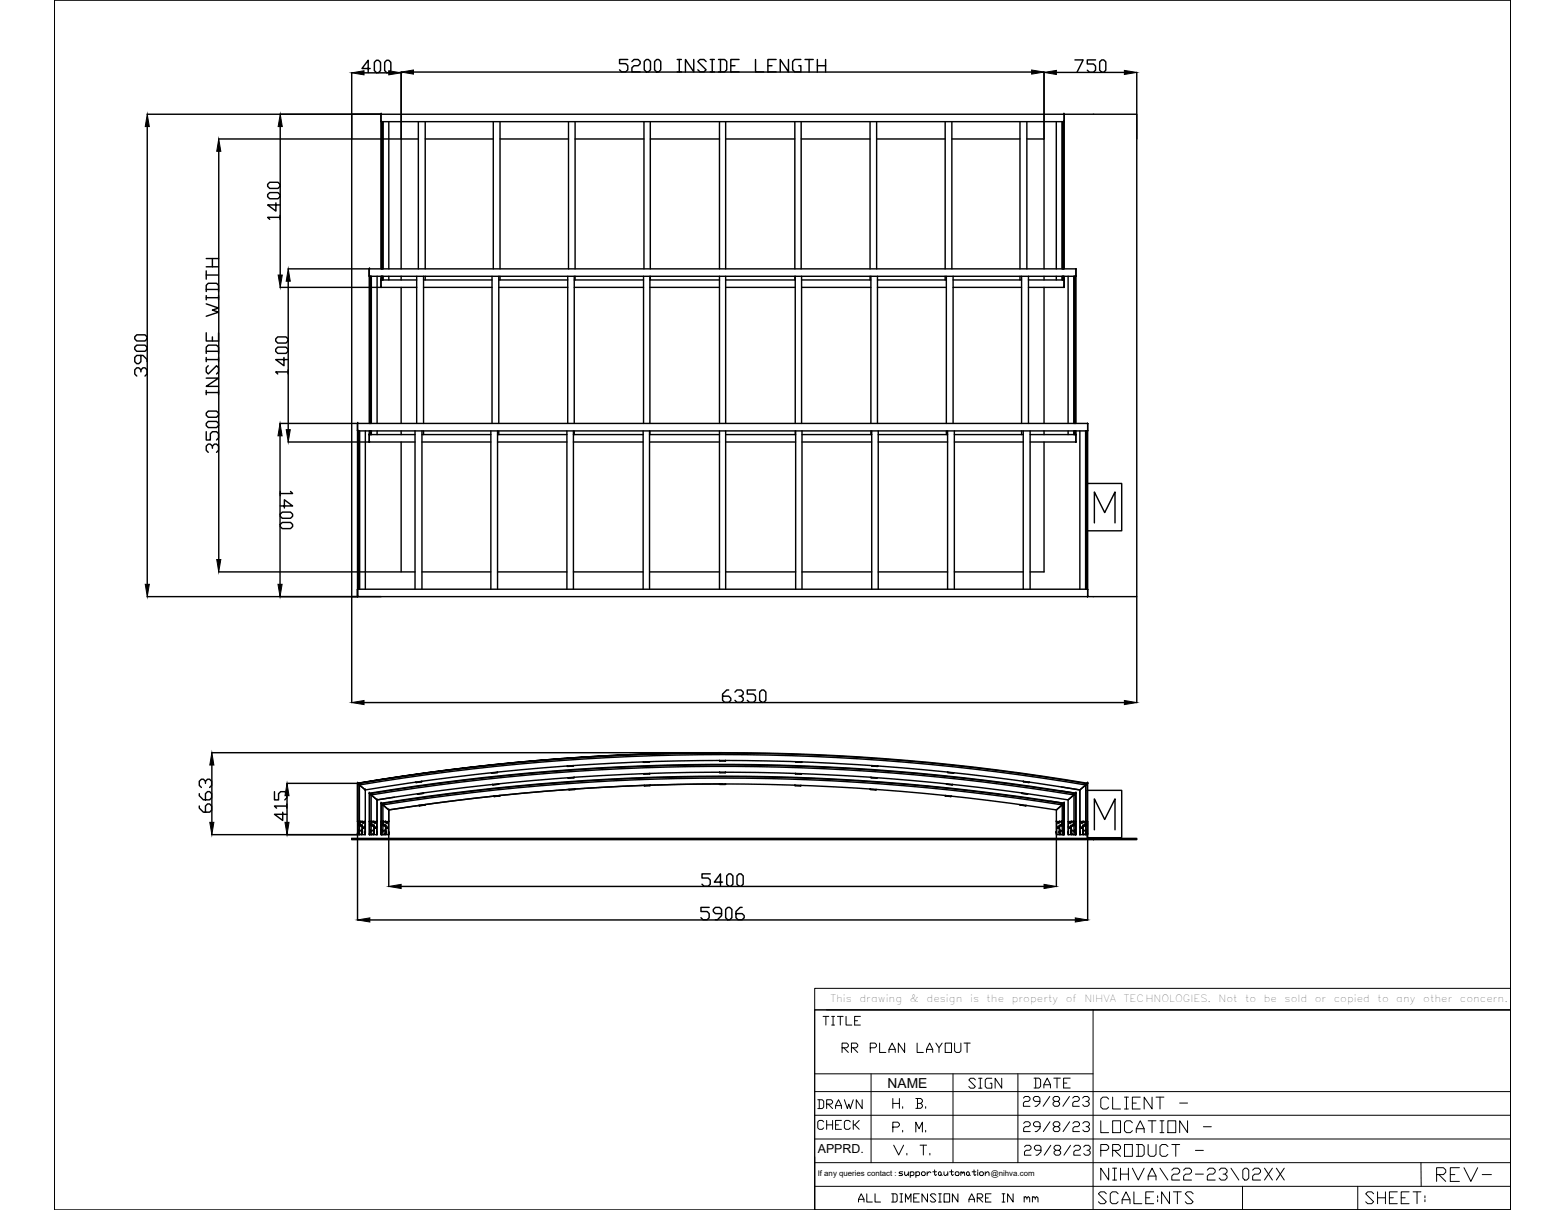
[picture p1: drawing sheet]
<svg xmlns="http://www.w3.org/2000/svg" width="279mm" height="216mm" viewBox="0 0 279 216" stroke-linecap="round" stroke-linejoin="round" font-family="sans-serif">
<!-- layer: 0 -->
<g fill="none" stroke="#000" stroke-width=".25">
<path d="M9.7 0h260v215.9h-260zM62.8 13v11.8M65 13h4.4M66.1 12.2h-1.5l1.1-1.4v2.2M66.8 11.1l.4-.3h.4l.3 .3v1.5l-.3 .4h-.4l-.4-.4zM69 10.8h.4l.4 .3v1.5l-.4 .4h-.4l-.3-.4v-1.5zM71.6 12.8v12M73.8 12.9h110.4M112.1 10.6h-1.5v.8h1.1l.4 .3v.8l-.4 .3h-.7l-.4-.3M112.8 11l.4-.4h.7l.4 .4v.4l-.4 .3h-.7l-.4 .4v.7h1.5M115.4 10.6h.4l.3 .4v1.5l-.3 .3h-.4l-.4-.3v-1.5zM116.9 11l.3-.4h.4l.4 .4v1.5l-.4 .3h-.4l-.3-.3z"/>
<path d="M120.9 10.6h.7M120.9 12.8h.7M121.3 10.6v2.2M123.9 10.6v2.2l-1.5-2.2v2.2M126.1 11l-.4-.4h-.7l-.4 .4 1.5 1.5-.4 .3h-.7l-.4-.3M126.8 10.6h.7M126.8 12.8h.7M127.2 10.6v2.2M128.3 10.6h1.1l.3 .4v1.5l-.3 .3h-1.1M128.6 10.6v2.2M130.5 11.7h.7M131.9 10.6h-1.4v2.2h1.4"/>
<path d="M134.9 10.6v2.2h1.5M137.1 11.7h.7M138.6 10.6h-1.5v2.2h1.5M140.8 10.6v2.2l-1.5-2.2v2.2M143 10.6h-1.1l-.4 .4v1.5l.4 .3h1.1v-1.1h-.4M143.7 10.6h1.5M144.5 10.6v2.2M145.9 11.7h1.5M145.9 10.6v2.2M147.4 10.6v2.2M186.4 12.8v12M188.6 12.9h12.1"/>
<path d="M191.9 10.7h1.5l-1.1 2.2M195.6 10.7h-1.5v.7h1.1l.4 .4v.7l-.4 .4h-.7l-.4-.4M196.3 11l.4-.3h.4l.3 .3v1.5l-.3 .4h-.4l-.4-.4zM202.9 12.9v11.9M269.7 0h.1M269.7 0v215.9M26.3 20.4h41.8M26.3 22.6v81.7M39 24.8h32.6M39.1 27v72.8M47.8 34.7l.4-.3h1.4l.4 .3v.4l-.4 .4h-1.4l-.4-.4zM47.8 32.9l.4-.4h1.4l.4 .4v.4l-.4 .3h-1.4l-.4-.3z"/>
<path d="M49.3 36.2v1.5l-1.5-1.1h2.2M50 38.8h-2.2l.4 .3M50 38.4v.7M50 22.6v26.5M68.1 20.4h121.9M68.1 21.7h.1M68.1 20.4h.1M68.1 21.7v26.3M68.2 21.7v26.3M68.3 21.7v26.3M68.4 21.7v26.3M69.4 21.7v26.3"/>
<path d="M74.7 24.8h-3.1v23.2M74.7 21.7v26.3M75.9 21.7v26.3M75.9 24.8h12.2M88.1 21.7v26.3M89.3 21.7v26.3M89.3 24.8h12.2M101.5 21.7v26.3M102.7 21.7v26.3M102.7 24.8h12.3M115 21.7v26.3M116.1 21.7v26.3"/>
<path d="M116.1 24.8h12.3M128.4 21.7v26.3M129.6 24.8h12.3M129.6 21.7v26.3M141.9 21.7v26.3M143 21.7v26.3M143 24.8h12.3M155.3 21.7v26.3M156.5 21.7v26.3M156.5 24.8h12.2M168.7 21.7v26.3M169.9 21.7v26.3"/>
<path d="M169.9 24.8h12.2M182.1 21.7v26.3M183.3 24.8h3.1v23.2M183.3 21.7v26.3M188.6 21.7v26.3M189.6 21.7v26.3M189.7 21.7v26.3M189.8 21.7v26.3M189.9 21.7v26.3M189.9 20.4h.1M189.9 21.7h.1M189.9 21.7h-121.8"/>
<path d="M190 20.4h12.9v86.1h-8.8M190 21.7l-.1 26.3M190 21.7h.1M190 21.7h-.1M190 20.4v27.6M24.4 59.7h1.5l.4 .4v.4l-.4 .3h-1.5l-.3-.3v-.4zM36.8 59.4v1.4h2.2v-1.4M36.8 54.2l2.2 .8-1.1 .3 1.1 .4-2.2 .7M36.8 52v-1.1l.4-.4h1.5l.3 .4v1.1M36.8 48.3v1.5M36.8 52.7v.8M36.8 53.1h2.2"/>
<path d="M36.8 51.6h2.2M36.8 49.1h2.2M36.8 47.6h2.2M36.8 46.1h2.2M37.9 46.1v1.5M39 52.7v.8M50 51.3h18.1M51.4 48h14.6M51.5 50.2v26.5M65.9 49.2l.1 .1M65.9 48v27.6M65.9 48h126.2v1.3h-126.1z"/>
<path d="M66 48h-.1M66 49.3h.1M66 48h.1M66 49.3v26.3M66.1 49.3v26.3M66.2 49.3v26.3M66.3 49.3v26.3M67.3 49.3v26.3M68 51.2l.1 .1M68 50h.1M68 51.2l6.4 .1M68 48v-27.6h-5.2v86.1"/>
<path d="M68 51.2v.1M68 49.3v1.9M68.1 49.9l-.1 .1M68.1 51.3h.1M68.1 50h.1M68.1 50h-.1M68.1 50h6.3M68.1 49.3v.7M68.2 49.3v.7M68.3 49.3v.7M68.4 49.3v.7M69.4 49.3v.7"/>
<path d="M71.6 49.3v.7M71.6 51.3v24.3M74.4 49.3v26.3M75.6 49.3v26.3M75.6 50h12.2M75.6 51.3h12.2M75.9 49.3v.7M87.8 49.3v26.3M89 49.3v26.3M89 50h12.4M89 51.3h12.4M89.3 49.3v.7"/>
<path d="M101.4 49.3v26.3M102.5 49.3v26.3M102.5 50h12.4M102.5 51.3h12.4M102.7 49.3v.7M114.9 49.3v26.3M116 49.3v26.3M116 50h12.4M116 51.3h12.4M116.1 49.3v.7M128.4 49.3v26.3M129.6 50h12.4"/>
<path d="M129.6 51.3h12.4M129.6 49.3v26.3M141.9 49.3v.7M142 49.3v26.3M143.1 49.3v26.3M143.1 50h12.4M143.1 51.3h12.4M155.3 49.3v.7M155.5 49.3v26.3M156.7 49.3v26.3M156.7 50h12.3M156.7 51.3h12.3"/>
<path d="M168.7 49.3v.7M169 49.3v26.3M170.2 49.3v26.3M170.2 50h12.2M170.2 51.3h12.2M182.1 49.3v.7M182.4 49.3v26.3M183.6 49.3v26.3M183.6 50h6.3M186.4 49.3v.7M186.4 51.3v24.3M188.6 49.3v.7"/>
<path d="M189.6 49.3v.7M189.7 49.3v.7M189.8 49.3v.7M189.9 49.3v.7M189.9 51.3h-6.3M189.9 50h.1M189.9 51.3h.1M190 49.3l-.1 2M190.7 49.3v26.3M191.7 49.3v26.3M191.8 49.3v26.3M191.9 49.3v26.3"/>
<path d="M192 49.3v26.3M192 48h.1M192 49.3h.1M192.1 48h.1M192.1 49.2l-.1 .1M192.1 48v27.6M24.1 61.9l.3-.3h1.5l.4 .3v.4l-.4 .4h-1.5l-.3-.4zM25.2 66.4v-.4l-.4-.4h-.4l-.3 .4v.7l.3 .4M25.2 66l.3-.4h.4l.4 .4v.7l-.4 .4M25.2 63.4v1.1l-.4 .4h-.4l-.3-.4v-.7l.3-.4h1.1l.8 .8v.3M36.8 77v1.5h.7v-1.1l.4-.4h.8l.3 .4v.7l-.3 .4M36.8 75.6l.4-.4h1.5l.3 .4v.3l-.3 .4h-1.5l-.4-.4z"/>
<path d="M36.8 67.5h2.2l-2.2 1.4h2.2M36.8 63.1v-1.2l.4-.3h1.5l.3 .3v1.2M36.8 63.8v.7M36.8 69.7v.7M36.8 70h2.2M36.8 64.2h2.2M36.8 62.7h2.2M37.2 73.4h1.5l.3 .3v.4l-.3 .4h-1.5l-.4-.4v-.4zM37.2 65.3l-.4 .3v.8l.4 .3 1.5-1.4 .3 .3v.8l-.3 .3M37.9 80v-.4l-.4-.4h-.3l-.4 .4v.7l.4 .4M37.9 79.6l.4-.4h.4l.3 .4v.7l-.3 .4M37.9 60.1v.7"/>
<path d="M39 63.8v.7M39 69.7v.7M49.2 60.5l.4-.4h1.5l.3 .4v.3l-.3 .4h-1.5l-.4-.4zM49.6 61.9h1.5l.3 .4v.4l-.3 .4h-1.5l-.4-.4v-.4zM50 75.6h13.9M50 77.8v26.5M50.7 63.8v1.5l-1.5-1.1h2.2M51.4 66.4h-2.2l.4 .3M51.4 66v.7M51.4 78.9h14.6M63.8 76.8l.1 .1M63.8 76.8h130.4"/>
<path d="M63.8 75.6v30.9M63.9 75.6h130.3v30.9M63.9 76.9h.1M63.9 75.6h.1M63.9 76.9v28.2M64 76.9v28.2M64.1 76.9v28.2M64.2 76.9v28.2M65.2 76.9v28.2M65.9 77.6h.1M65.9 76.9v2M66 77.5l-.1 .1"/>
<path d="M66 78.9h.1M66 77.5h.1M66 77.5h8.1M66 76.9v.6M66.1 76.9v.6M66.2 76.9v.6M66.3 76.9v.6M67.3 76.9v.6M71.6 78.9v23.1h2.5M71.6 76.9v.6M74.1 78.9h-8.1M74.1 76.9v28.2"/>
<path d="M75.3 76.9v28.2M75.3 78.9h12.3M75.3 77.5h12.3M75.6 76.9v.6M87.6 76.9v28.2M88.8 76.9v28.2M88.8 78.9h12.4M88.8 77.5h12.4M89 76.9v.6M101.2 76.9v28.2M102.4 76.9v28.2M102.4 78.9h12.4"/>
<path d="M102.4 77.5h12.4M102.5 76.9v.6M114.8 76.9v28.2M116 76.9v28.2M116 78.9h12.4M116 77.5h12.4M116 76.9v.6M128.4 76.9v28.2M129.6 78.9h12.4M129.6 77.5h12.4M129.6 76.9v28.2M142 76.9v.6"/>
<path d="M142 76.9v28.2M143.2 76.9v28.2M143.2 78.9h12.4M143.2 77.5h12.4M155.5 76.9v.6M155.6 76.9v28.2M156.8 76.9v28.2M156.8 78.9h12.4M156.8 77.5h12.4M169 76.9v.6M169.2 76.9v28.2M170.4 76.9v28.2"/>
<path d="M170.4 78.9h12.3M170.4 77.5h12.3M182.4 76.9v.6M182.7 76.9v28.2M183.9 78.9h8.1M183.9 76.9v28.2M183.9 77.5h8.1M186.4 76.9v.6M186.4 78.9v23.1h-2.5M190.7 76.9v.6M191.7 76.9v.6M191.8 76.9v.6"/>
<path d="M191.9 76.9v.6M192 76.9v.6M192 77.5h.1M192 78.9h.1M192.1 76.9l-.1 2M192.8 76.9v28.2M193.8 76.9v28.2M193.9 76.9v28.2M194 76.9v28.2M194.1 76.9v28.2M194.1 76.9h.1M194.2 76.8l-.1 .1"/>
<path d="M50 90.3h2.2l-1.4-1.1v1.4M50 91.7l.4-.3h1.5l.3 .3v.4l-.3 .4h-1.5l-.4-.4zM50 93.6l.4-.4h1.5l.3 .4v.3l-.3 .4h-1.5l-.4-.4zM50 87.7v.7M51.9 87.7l.3 .4h-2.2M194.1 86.3h6.2v8.4h-6.2zM195.4 93.3v-5.5l1.8 3.7 1.9-3.7v5.5M26.3 106.5h41.7M39 102h32.6M62.8 106.5v18.9M63.8 106.4l.1 .1M63.8 106.4v-1.3h130.4v1.3"/>
<path d="M63.8 106.4l130.3 .1M63.9 105.1l-.1 .1M63.9 106.5h.1M63.9 105.1h.1M75.3 102h12.3M88.8 102h12.4M102.4 102h12.4M116 102h12.4M129.6 102h12.4M143.2 102h12.4M156.8 102h12.4M170.4 102h12.3"/>
<path d="M194.1 105.1h.1M194.1 105.1l.1 .1M194.2 106.4h.1M194.2 106.4l-.1 .1M202.9 106.5v18.9M36.7 139.8v-.4l-.4-.4h-.3l-.4 .4v.7l.4 .4M36.7 139.4l.4-.4h.3l.4 .4v.7l-.4 .4M37.8 134.3h91.2M37.8 136.5v10.2M51.2 139.8h12.6M63.8 139.8h.1M63.8 139.8v24.4"/>
<path d="M63.9 139.8l-.1 6.8M63.9 139.8h.1M63.9 139.8v7.4M63.9 139.8a390.6 390.6 0 0 1 130.2 0M63.9 139.8l.3 .3M65 125.4h135.7M74.2 139.6h.1M74.3 139.6h.1M75.3 139.5l-1.1 .1M75.3 139.4v.1M87.7 137.9h.1M87.8 137.9h.1"/>
<path d="M87.9 140h.1M88 140h.1M88.8 137.8l-1 .1M88.8 137.8h.1M88.8 137.8l-1.1 .1M89 139.9l-1.1 .1M89 139.9l-1 .1M89 139.9h.1M89 139.8v.1M101.3 136.7v.1M101.3 136.7h.1M101.4 138.8h1.1"/>
<path d="M102.3 136.6l-1 .2M102.3 136.6h.1M102.4 136.6l-.1 .1M102.4 136.6h.1M102.5 138.7l-1 .1M102.5 138.7h.1M102.5 138.7v.1M114.9 135.9v.1M114.9 136h.1M114.9 138.1h.1M114.9 138v.1M115 138v.1"/>
<path d="M115.9 135.9l-1 .1M116 135.9l-.1 .1M116 138l-1 .1M116 138v.1M128.4 135.7h1.2M128.4 137.8h1.2M128.4 139.9h1.2M128.4 139.9l-12.3 .2M128.4 135.7h.1M128.4 137.8h.1M128.4 139.9h.1M128.5 135.7h.1"/>
<path d="M128.5 137.8h.1M128.5 139.9h.1M128.6 134.3a392.1 392.1 0 0 0-64.8 5.5 391.7 391.7 0 0 1 130.4 0M129 139.9h-.5M129.5 135.7h-1M129.5 137.8h-1M129.5 139.9h-1M130.1 123.1h-.4l-.7 .7v1.2l.4 .3h.7l.4-.3v-.4l-.4-.4h-1.1M131.2 123.5l.4-.4h.7l.4 .4v.3l-.4 .4h-.4M132.3 124.2l.4 .4v.4l-.4 .3h-.7l-.4-.3M134.9 123.1h-1.5v.7h1.1l.4 .4v.8l-.4 .3h-.7l-.4-.3M135.6 123.5l.4-.4h.4l.3 .4v1.5l-.3 .3h-.4l-.4-.3z"/>
<path d="M142 138l1.1 .1M142 138h.1M142 138v.1M142 135.9l1.2 .1M142 135.9l1.1 .1M143 138.1h-1M143 138v.1M143.1 138v.1M143.1 135.9v.1M155.5 138.7v.1M155.5 138.7h.1M155.5 138.7l1 .1"/>
<path d="M155.6 136.6l.1 .1M155.6 136.6h.1M155.6 136.6l1.1 .1M155.7 136.6h.1M156.5 138.8h.1M156.6 138.8h-1.1M156.7 136.7v.1M169 139.9h.1M169 139.8v.1M169 139.9l1.1 .1M169 139.9l1 .1M169.2 137.8l1 .2 .1-.1"/>
<path d="M169.2 137.8h.1M169.2 137.8l1 .1M170 140h.1M170.1 140h.1M182.7 139.4v.1M182.7 139.4h.1M182.7 139.5l1.1 .1M182.7 139.5l1 .1M183.7 139.6h.1M194.1 139.8h.1M194.1 139.8v7.4M194.1 139.8l-.3 .3"/>
<path d="M194.1 139.8l.1 9.1h-1.4M194.2 139.8h.1M194.2 139.8h-.1M35.6 143.8v.4l.7 .7h1.1l.4-.3v-.8l-.4-.4h-.3l-.4 .4v1.1M35.6 141.6v.4l.7 .7h1.1l.4-.4v-.7l-.4-.4h-.3l-.4 .4v1.1M49 141.3v1.4h.7v-1.1l.4-.3h.7l.4 .3v.8l-.4 .3M50.5 144.9v1.5l-1.5-1.1h2.2M51.2 143.8h-2.2l.4 .4M51.2 143.5v.7M51.2 142v4.7M63.8 148.9h.1M63.8 148.8h.1"/>
<path d="M63.8 146.6h.1M63.9 148.8h.1M63.9 147.3v.7l.1 .1M63.9 146.6v.6M63.9 146.6h.1M63.9 147.2h.1M63.9 148.2v.4M63.9 148.7v.2M63.9 147.1v.1M64 148.1h-.1l.1 .1h-.1v.3M64 147.1h-.1M64 147.1h.1"/>
<path d="M64 147.1v.1l.1-.1M64.1 147.1h.1M64.1 147.1l.1 .1M64.2 140.1a390.6 390.6 0 0 1 129.6 0M64.2 147.3v1M64.2 148.3v.6M64.2 140.1h.1M64.2 140.1v7.1M64.2 140.1l1 .8M64.2 146.6h.1M64.2 147.2h.1M64.2 146.6v.6"/>
<path d="M64.3 146.7v.6M64.3 146.7h.1M64.3 147.3h.4M64.3 146.6h.3M64.4 147.3h-.5v.9M64.4 147.3h.1M64.4 147.3h.2M64.5 148.9h.1M64.5 148.8v.1M64.5 148.8h.1M64.6 148.8h.1M64.6 148.1l-.5 .2-.2 .2"/>
<path d="M64.6 148.2a.69 .69 0 0 0-.7 .6M64.6 148.7h.1M64.6 148.5h.1M64.6 148.4h.1M64.6 148.2h.1M64.6 146.7h.1M64.6 148.1h.1M64.6 147.3h.1M64.6 146.7v.1l.1-.1 .1 .1M64.6 147.3v.8M64.6 148.2v.2M64.6 148.5v.2"/>
<path d="M64.7 148.9h.1M64.7 148.7v.1M64.7 147.3v.3M64.7 148.5h.1M64.7 148.6h.1M64.7 147.6v1.2l-.2 .1M64.7 147.6l.1 .2 .1-.2v.1M64.7 147.6h.1M64.7 147.6h.5M64.8 146.8h.1M64.8 146.8l.1-.1v.1M64.9 146.8h.1"/>
<path d="M65 147.6h.1M65 146.8h.1M65 147.7l-.1 .1M65 146.8v-.1h.2v.9M65 147.6h.2M65.2 147.6h.1M65.2 147.6v1.2M65.2 140.9h.1M65.2 140.9v5.7h-1M65.2 148.8h.1M65.2 148.6h.1M65.2 148.7h.1"/>
<path d="M65.2 146.6h.1M65.2 148.5h.1M65.2 148.7v.1M65.2 146.6v2.3h-27.4M65.9 141.5l.1 .1M65.9 141.5h.1M65.9 146.6v2.2M65.9 141.5v5.1M65.9 148.8v.1h1.4M65.9 148.8h.1M65.9 146.6h.1M66 148.8h.1"/>
<path d="M66 146.6v.6M66 146.6h.1M66 147.2h.1M66 141.6a389.5 389.5 0 0 1 126 0M66 141.6h.1M66 141.6v5.6M66 147.3v.9M66 148.2v.4M66 148.7v.2M66 141.6l.3 .2M66 147.1v.1M66.1 148.1h-.1l.1 .1h-.1v.3"/>
<path d="M66.1 147.1h-.1M66.1 147.1h.1M66.1 147.1v.1l.1-.1M66.2 147.1h.1M66.2 147.1l.1 .1M66.3 141.8v5.4M66.3 147.3v1M66.3 148.3v.6M66.3 141.8h.1M66.3 141.8a388.7 388.7 0 0 1 125.4 0M66.3 141.8l1 .9M66.3 146.6h.1"/>
<path d="M66.3 146.6h1M66.3 147.2h.1M66.3 146.6v.6M66.4 146.7v.6h.4M66.4 146.7h.1M66.4 146.6h.3M66.5 147.3h-.5l.1 .8M66.5 147.3h.1M66.5 147.3h.2M66.6 148.9h.1M66.6 148.8v.1M66.6 148.8h.1"/>
<path d="M66.7 148.8h.1M66.7 148.1l-.5 .2-.2 .2M66.7 148.2a.69 .69 0 0 0-.7 .6M66.7 148.7h.1M66.7 148.5h.1M66.7 148.4h.1M66.7 148.2h.1M66.7 146.7h.1M66.7 148.1h.1M66.7 147.3h.1M66.7 146.7v.1l.1-.1M66.7 147.3v.8"/>
<path d="M66.7 148.2v.2M66.7 148.5v.2M66.7 148.9h.1M66.7 148.7v.1M66.8 147.3h.1M66.8 148.8l-.2 .1M66.8 147.6v.9M66.8 148.5h.1M66.8 148.6h.1M66.8 148.6v.2M66.8 147.3v.3M66.8 147.6l.1 .2 .1-.2v.1"/>
<path d="M66.8 147.6h.1M66.8 146.7l.1 .1M66.8 147.6h.4M66.9 146.8h.1M66.9 146.8l.1-.1v.1M67 146.8h.1M67 146.8l.2-.1 .1 .9M67.1 147.7l-.1 .1M67.1 147.6v.1M67.1 147.6h.1M67.2 147.6h.1M67.3 147.6v1.2"/>
<path d="M67.3 142.7h.1M67.3 148.8h.1M67.3 148.9h.1M67.3 148.6h.1M67.3 148.7h.1M67.3 146.6h.1M67.3 148.5h.1M67.3 142.7v6.2M67.3 148.7v.1M68 143.3h.1M68 148.8h.1M68.1 143.4l-.1 5.5h1.4"/>
<path d="M68.1 143.4h.1M68.1 148.8h.1M68.1 146.6v.6M68.1 146.6h.1M68.1 147.2h.1M68.1 146.6l-.1 2.2M68.1 143.4a386.6 386.6 0 0 1 121.8 0M68.1 143.4v3.8M68.1 147.3v.9M68.1 148.2v.4M68.1 148.7v.2M68.1 143.4l.3 .2"/>
<path d="M68.1 147.1v.1M68.2 148.1h-.1l.1 .1h-.1v.3M68.2 147.1h-.1M68.2 147.1h.1M68.2 147.1v.1l.1-.1M68.3 147.1h.1M68.3 147.1v.1M68.4 147.2h.1M68.4 143.6v3.6M68.4 147.3v1M68.4 148.3v.6M68.4 143.6h.1"/>
<path d="M68.4 143.6l1 .9M68.4 146.6h.1M68.4 146.6h1M68.4 146.6v.6M68.5 146.7v.6h.4M68.5 146.7h.1M68.5 146.6h.3M68.6 147.3h-.5l.1 .8M68.6 147.3h.1M68.6 147.3h.2M68.7 148.9h.1M68.7 148.8v.1"/>
<path d="M68.7 148.8h.1M68.8 148.4h.1M68.8 148.7h.1M68.8 148.1l-.5 .2-.2 .2M68.8 148.2a.69 .69 0 0 0-.7 .6M68.8 148.9h-.1M68.8 148.5h.1M68.8 148.2h.1M68.8 146.7h.1M68.8 148.1h.1M68.8 147.3h.1M68.8 146.7v.1l.1-.1 .1 .1"/>
<path d="M68.8 147.3v.8M68.8 148.2v.2M68.8 148.5v.2M68.8 148.9h.1M68.8 148.7v.1M68.9 148.8l-.1 .1M68.9 148.5h.1M68.9 148.6h.1M68.9 148.6v.2M69 147.6l-.1 .9M69 147.7h.1M69 147.7v.1l.1-.2v.1"/>
<path d="M69 146.8h.1M69 146.8l.1-.1v.1M69.1 146.8h.1M69.1 146.8l.3-.1v.9h-.5v-.3M69.2 147.7l-.1 .1M69.2 147.6v.1M69.2 147.6h.2v1.2M69.4 144.5h.1M69.4 148.8h.1M69.4 148.9h.1M69.4 148.6h.1M69.4 148.7h.1"/>
<path d="M69.4 146.6h.1M69.4 148.5h.1M69.4 144.5v13.7M69.4 148.7v.1M70.4 142.2l-3.1 .5M71.6 158.2h114.8M74.5 141.6v.1M74.5 141.6l.1 .1M74.6 141.6h.1M74.8 143.7l-5.4 .8M74.8 143.7h.1M75.6 141.5l-1 .2"/>
<path d="M75.6 141.5l-1.1 .2M75.6 141.5h.1M75.9 143.6l-1.1 .1M75.9 143.6h-.1M75.9 143.6h.1M88.2 142l-8.2 1-4.2 .6M88.2 142v.1M89.2 142l-1 .1M89.2 142h.1M89.2 142h-1M89.3 142l-1.1 .1M89.3 141.9v.1"/>
<path d="M101.6 140.9h.1M101.6 140.9l-12.3 1M102.6 140.8l-1 .1M102.6 140.8h.1M102.7 140.8l-.1 .1M102.7 140.8h-.1M115 140.1l-12.3 .7M115 140.1v.1M115 140.2h.1M116.1 140.1l-1.1 .1M116.1 140.1h-1.1M116.1 140.1h.1"/>
<path d="M116.1 140.1l-.1 .1M126.8 155.9h-1.5v.8h1.1l.4 .3v.8l-.4 .3h-.7l-.4-.3M129 157.4h-1.5l1.1-1.5v2.2M130.1 155.9h.4l.3 .4v1.5l-.3 .3h-.4l-.4-.3v-1.5zM131.6 156.3l.3-.4h.4l.4 .4v1.5l-.4 .3h-.4l-.3-.3zM141.9 140.1l1 .1M141.9 140.1h.1M143 140.2h-.1M143 140.1v.1M155.3 140.8l.1 .1M155.4 140.8h.1M155.4 140.9h1"/>
<path d="M155.4 140.8l1 .1M156.4 140.9h.1M168.7 142l1.1 .1M168.7 141.9l1.1 .2M169.8 142v.1M169.8 142.1h.1M182.1 143.6h.1M182.1 143.6l1.1 .1M182.4 141.5v.1M182.4 141.5h.1M182.4 141.6h1.1M182.4 141.5l1.1 .1"/>
<path d="M183.2 143.7l-.1 .1M183.2 143.7h.1M187.5 142.9l2.5 .4M188.6 148.6h.1M188.6 146.6v2.1M188.6 148.5h.1M188.6 146.6h.1M188.6 148.7h.1M188.6 148.9h1.4M188.6 148.5v.1M188.6 148.7v9.5M188.6 144.5a385.5 385.5 0 0 0-119.2 0"/>
<path d="M188.6 144.5v2.1h1M188.6 148.8h.1M188.6 147.6v1.2M188.7 147.6h.1l.1 .2 .1-.1M188.7 147.6h.1M188.7 147.6h.4M188.8 146.7h-.1l-.1 .9M188.8 146.7v.1M188.8 146.8h.1M188.9 146.8h.1M188.9 146.8v-.1l.1 .1M189 146.8h.1"/>
<path d="M189 147.6h.1M189.1 147.6h.1M189.1 147.6v1.3M189.1 148.6h.1M189.1 147.3v.3M189.1 147.3h.1M189.1 148.9h.1M189.2 148.4v-.2a.69 .69 0 0 1 .7 .6M189.2 148.7l.1 .1M189.2 148.9h.1M189.2 146.7v.1l-.1-.1-.1 .1M189.2 147.3v.8l.3 .1 .4 .4v-1.3h-.5"/>
<path d="M189.2 148.7h.1M189.2 148.5v.2M189.2 148.2h.1M189.2 148.4h.1M189.2 148.5h.1M189.2 146.7h.1M189.2 148.1h.1M189.2 147.3h.2M189.2 146.6h.3M189.3 148.8h.1M189.3 148.8v.1M189.3 148.9h.1"/>
<path d="M189.4 141.1l2.7 .4M189.4 147.3h.1M189.5 140.4l3.3 .5M189.5 146.7h.1M189.5 146.7v.6h-.4M189.6 146.6v.6M189.6 146.6h.1M189.6 147.2h.1M189.6 143.6v3.6M189.6 143.6l-1 .9M189.6 143.6a386.4 386.4 0 0 0-121.2 0M189.6 143.6h.1"/>
<path d="M189.6 147.3v1M189.6 148.3v.6M189.7 147.2h.1M189.7 147.1v.1M189.7 147.1h.1M189.8 147.1h.1M189.8 147.1v.1l-.1-.1M189.8 147.1l.1 .1M189.8 148.1h.1l-.1 .1h.1M189.9 147.2h.1M189.9 143.4h.1M189.9 143.4l-.3 .2"/>
<path d="M189.9 146.6v.6M189.9 148.7v.2M189.9 143.4v3.8M189.9 146.6h.1M189.9 148l-.1 .1M189.9 148.8h.1M189.9 143.4v3.2M190 143.3a386.9 386.9 0 0 0-122 0l.1 .1M190 143.3l-.1 .1M190 148.8h.1M190 143.3h.1M190 148.8v.1"/>
<path d="M190 143.3v5.6M190.7 148.5h.1M190.7 146.6v1.9M190.7 148.6v.1M190.7 148.6h.1M190.7 142.7a388 388 0 0 0-123.4 0M190.7 142.7v3.9h1M190.7 148.8v.1h1.4M190.7 147.6v1.2M190.8 147.6h.1l.1 .2 .1-.1M190.8 147.6h.1M190.8 147.6h.4"/>
<path d="M190.9 146.7h-.1l-.1 .9M190.9 146.7v.1M190.9 146.8h.1M191 146.8h.1M191 146.8v-.1l.1 .1M191.1 146.8h.1M191.1 147.6h.1M191.2 147.6h.1M191.2 147.6v1.3M191.2 148.6h.1M191.2 147.3v.3M191.2 147.3h.1"/>
<path d="M191.2 148.9h.1M191.3 148.7v.1M191.3 148.9h.1M191.3 146.7v.1l-.1-.1-.1 .1M191.3 148.7h.1M191.3 148.2v.2M191.3 148.5v.2M191.3 148.2a.69 .69 0 0 1 .7 .6M191.3 148.2h.1M191.3 148.4h.1M191.3 148.5h.1M191.3 146.7h.1"/>
<path d="M191.3 148.1h.1M191.3 146.6h.3M191.3 148.8h.1M191.3 148.8l.1 .1M191.4 148.9h.1M191.5 147.3h.1M191.5 147.3h-.2v.8M191.5 147.3h.5v.7l-.1 .1M191.6 146.7h.1M191.6 146.7v.6h-.4M191.7 146.6h.1M191.7 147.2h.1"/>
<path d="M191.7 146.6v.6M191.7 141.8v5.4M191.7 141.8l-1 .9M191.7 141.8h.1M191.7 147.3v1M191.7 148.3v.6M191.8 147.1v.1M191.8 147.1h.1M191.9 147.1v.1l-.1-.1M191.9 147.1h.1M191.9 147.1l.1 .1M191.9 148.1h.1l-.1 .1h.1"/>
<path d="M192 147.2h.1M192 141.6h.1M192 141.6l-.3 .2M192 148.9h.1M192 147.3v1.2l-.4-.3-.3-.1M192 146.6v.6M192 148.7v.2M192 141.6v5M192 146.6h.1M192 148.8h.1M192.1 141.5a388.5 388.5 0 0 0-126.2 .1h.1M192.1 141.5l-.1 .1"/>
<path d="M192.1 148.8h.1M192.1 141.5h.1M192.1 148.9h.1M192.1 141.5v7.4M192.8 148.9h.1M192.8 148.5h.1M192.8 148.7v.1M192.8 148.6h.1M192.8 140.9v8M192.8 146.6h.1M192.8 148.7h.1M192.8 146.6h1"/>
<path d="M192.8 147.6v1.2M192.8 147.6h.2l.1 .2 .1-.1M192.8 147.6h.1M192.8 147.6h.5M193 146.7h-.2v.9M193 146.7v.1M193 146.8h.1M193.1 146.8h.1M193.1 146.8v-.1l.1 .1M193.2 146.8h.1M193.2 147.6h.1M193.3 147.6h.1"/>
<path d="M193.3 148.6l.1 .3M193.3 148.6h.1M193.3 147.6v.9M193.3 147.3v.3M193.3 147.3h.1M193.4 148.7v.1M193.4 148.9h.1M193.4 146.7v.1l-.1-.1-.1 .1M193.4 148.2v.2M193.4 148.5v.2M193.4 148.2a.69 .69 0 0 1 .7 .6M193.4 148.1l.2 .1 .5 .4v-.4"/>
<path d="M193.4 148.2h.1M193.4 148.4h.1M193.4 148.5h.1M193.4 148.7h.1M193.4 146.6l.3 .1v.6h-.4M193.4 146.7h.1M193.4 148.1h.1M193.4 148.8h.1M193.5 148.8v.1M193.5 148.9h.1M193.6 147.3h.1M193.6 147.3h-.2v.8"/>
<path d="M193.6 147.3h.5v.9h-.1l.1-.1h-.1M193.8 146.6h.1M193.8 146.6v.6M193.8 140.1l-1 .8M193.8 140.1h.1M193.8 148.9h.1M193.8 140.1l-1 .8a389.5 389.5 0 0 0-127.6 0M193.8 140.1v7.1M193.8 147.3v1M193.8 148.3v.6M193.8 147.2h.1M193.9 147.1h-.1"/>
<path d="M193.9 147.1h.1M193.9 147.1v.1l.1-.1M194 147.1h.1M194 147.1l.1 .1M194.1 147.2h.1M194.1 148.9h.1M194.1 141h6.2v8.5h-6.2zM194.1 148.7v.2M194.1 146.6h.1M194.1 146.6l.1 2.2M194.1 148l-.1 .1M194.1 148.8h.1"/>
<path d="M194.1 146.6v.6M194.1 147.3v.7M194.1 148.2v.3M194.2 148.8h.1M194.2 148.9v15.3M195.2 149.6h7.7v.2h-7.7zM195.2 149.6h-132.4v.2h132.4M195.4 148.1v-5.6l1.8 3.7 1.9-3.7v5.6M66 164.1h126M126.6 161.9h-1.5v.7h1.1l.4 .4v.7l-.4 .4h-.7l-.4-.4M128.8 163h-1.1l-.4-.4v-.3l.4-.4h.7l.4 .4v1.1l-.7 .7h-.4M129.6 162.3l.3-.4h.4l.4 .4v1.4l-.4 .4h-.4l-.3-.4z"/>
<path d="M132.5 161.9h-.4l-.7 .7v1.1l.4 .4h.7l.4-.4v-.3l-.4-.4h-1.1M269.7 215.9h.1"/>
</g>
<g fill="#000" stroke="#000" stroke-width=".18">
<path d="M62.8 13l2.2-.4v.8zM69.4 12.6l2.2 .4-2.2 .4zM71.6 12.9l2.2-.4v.7zM184.2 12.5l2.2 .4-2.2 .3zM186.4 12.9l2.2-.3v.7zM200.7 12.6l2.2 .3-2.2 .4zM26.3 20.4l.4 2.2h-.8zM39.1 24.8l.3 2.2h-.7zM50 20.4l.4 2.2h-.7zM49.7 49.1h.7l-.4 2.2zM51.5 48l.3 2.2h-.7zM50 75.6l.4 2.2h-.8z"/>
<path d="M51.1 76.7h.7l-.3 2.2zM38.7 99.8h.7l-.3 2.2zM25.9 104.3h.8l-.4 2.2zM49.6 104.3h.8l-.4 2.2zM37.8 134.3l.4 2.2h-.7zM62.8 125.4l2.2-.4v.7zM200.7 125l2.2 .4-2.2 .3zM37.5 146.7h.7l-.4 2.2zM51.2 139.8l.4 2.2h-.7zM50.9 146.7h.7l-.4 2.2zM69.4 158.2l2.2-.4v.7zM186.4 157.8l2.2 .4-2.2 .3z"/>
<path d="M63.8 164.1l2.2-.3v.7zM192 163.8l2.2 .3-2.2 .4z"/>
</g>
<g fill="none" stroke="#000" stroke-width=".18">
<path d="M145.4 176.4h124.3v3.8h-124.3zM145.4 180.2h124.3v35.7h-124.3zM145.4 199h124.3M145.4 194.8h124.3M145.4 180.2v35.7M145.4 191.6h49.7M147.6 180.2h47.5M155.5 191.6v15.9M159.4 196v1.8M159.4 196.9h1.2M160.6 196v1.8M161.2 197.5v.3"/>
<path d="M163.5 196h.9l.3 .3v.3l-.3 .3M163.8 196.9h.6l.3 .3v.3l-.3 .3h-.9M163.8 196v1.8M165.3 197.5v.3M170.1 191.6v15.9M181.7 191.6v15.9M269.7 180.2h-74.6v35.7M145.4 207.5h124.3v4.2h-124.3M145.4 203.2h124.3M153.3 214.5v-.5l.5-1 .5 1v.5M153.3 214h1M154.7 213v1.5h1"/>
<path d="M154.8 215.9h114.9M156.2 213v1.5h1M159.2 213h.7l.3 .3v.9l-.3 .3h-.7M159.4 201.1h.9l.3-.3v-.3l-.3-.3h-.9v1.8M159.4 213v1.5M159.6 204.3l.8 1.8 .9-1.8M160.7 213h.5M160.7 214.5h.5M160.9 213v1.5M161.2 201.7v.3M161.2 209.1h-.5l-.2 .2 .2 .1h.3l.2 .2-.2 .2h-.5M161.5 209.1v.5l.2 .2h.1l.4-.4"/>
<path d="M161.6 214.5v-1.5l.5 1 .5-1v1.5M161.9 205.8v.3M162.2 209.1v.7M162.5 209.3l.2-.2h.3l.2 .2v.3l-.2 .2h-.5M162.5 209.1v1M163.1 213.8h.5M163.5 202v-1.8l.6 1.2 .6-1.2v1.8M163.5 209.3l.2-.2h.3l.2 .2v.3l-.2 .2h-.5M163.5 209.1v1M164.1 213h-1v1.5h1M164.3 204.3h1.1M164.5 209.3l.2-.2h.3l.2 .2v.3l-.2 .2h-.3l-.2-.2z"/>
<path d="M164.8 204.3v1.8M165.3 201.7v.3M165.5 209.1v.7M165.6 213v1.5l-1-1.5v1.5M166 205.8v.3M166.2 209.3l-.3-.2-.4 .3M166.5 209.1h.7M166.9 208.7v.9l.1 .2 .2-.2M167.1 213.3l-.3-.3h-.5l-.2 .3 1 .9-.3 .3h-.5l-.2-.3M167.6 213h.5M167.6 214.5h.5M167.7 209.1l.3 .2v.3l-.1 .2-.4-.2v-.3z"/>
<path d="M167.8 213v1.5M168 209.6l.2 .2M168.5 209.1v.5l.2 .2h.2l.3-.4M168.6 213h.9v1.5h-.9zM169.2 209.1v.7M169.5 209.1h.7M169.9 208.7v.9l.1 .2 .2-.2M170.5 209.3l.2-.2h.3l.2 .2v.3l-.2 .2h-.3l-.2-.2zM171 213v1.5l-1-1.5v1.5M171.5 209.3l.2-.2 .2 .3M171.5 209.1v.7M171.9 209.3l.2-.2 .1 .2v.5"/>
<path d="M172.6 209.3l.1-.2 .3 .2v.3l-.1 .2-.3-.2zM173 214.5v-.5l.5-1 .5 1v.5M173 214h1M173 209.6l.2 .2M173.6 209.1h.6M173.9 208.7v.9l.2 .2 .1-.2M174.5 213.8h.7l.3-.3v-.2l-.3-.3h-.7v1.5M174.6 208.7v.2M174.6 209.1v.7M174.7 213.8l.8 .7M174.9 209.3l.2-.2h.3l.2 .2v.3l-.2 .2h-.3l-.2-.2zM175.9 209.4l.3-.3h.2l.2 .2v.5"/>
<path d="M175.9 209.1v.7M175.9 213.8h.5M176.9 213h-1v1.5h1M178.9 213h.5M178.9 214.5h.5M179.1 213v1.5M180.9 213v1.5l-1-1.5v1.5M182.8 213.8l.3-.3 .2 .3v.2M182.8 213.5v1M183.3 213.8l.3-.3 .2 .3v.7M184.3 213.8l.3-.3 .2 .3v.2M184.3 213.5v1"/>
<path d="M184.8 213.8l.3-.3 .2 .3v.7M221.8 211.7v4.2M253.7 207.5v4.2"/>
</g>
<text font-size="5.7" x="255.8" y="212">REV-</text>
<g font-size="5.3">
<text x="195.8" y="203.2">LOCATION -</text>
<text x="195.8" y="199">CLIENT -</text>
<text x="195.8" y="207.4">PRODUCT -</text>
<text x="195.1" y="215.9">SCALE:</text>
<text x="195.8" y="211.7">NIHVA\22-23\02XX</text>
<text x="206.4" y="215.9">NTS</text>
<text x="243.1" y="215.9">SHEET:</text>
</g>
<g font-size="4.9">
<text x="149.6" y="189.1">RR PLAN LAYOUT</text>
<text x="172.2" y="195.4">SIGN</text>
<text x="183.8" y="195.4">DATE</text>
<text x="145" y="202.8">CHECK</text>
<text x="181.7" y="198.6">29/8/23</text>
<text x="182" y="203.2">29/8/23</text>
<text x="182" y="207.4">29/8/23</text>
</g>
<g font-size="4.4">
<text x="146" y="184.1">TITLE</text>
<text x="145" y="199">DRAWN</text>
</g>
<text font-size="2.5" x="158.5" y="194.2">NAME</text>
<text font-size="2.2" x="146" y="205.7">APPRD.</text>
<g font-size="1.8">
<text x="148.2" y="178.7">This</text>
<text x="153.4" y="178.7">drawing</text>
<text x="162.4" y="178.7">&amp;</text>
<text x="165.4" y="178.7">design</text>
<text x="173.2" y="178.7">is</text>
<text x="176.1" y="178.7">the</text>
<text x="180.6" y="178.7">property</text>
<text x="190.3" y="178.7">of</text>
<text x="193.6" y="178.7">NIHVA</text>
<text x="200.6" y="178.7">TECHNOLOGIES.</text>
<text x="217.5" y="178.7">Not</text>
<text x="222.3" y="178.7">to</text>
<text x="225.6" y="178.7">be</text>
<text x="229.3" y="178.7">sold</text>
<text x="234.7" y="178.7">or</text>
<text x="238.1" y="178.7">copied</text>
<text x="246" y="178.7">to</text>
<text x="249.3" y="178.7">any</text>
<text x="254.1" y="178.7">other</text>
<text x="260.6" y="178.7">concern.</text>
</g>
<g font-size="1.4">
<text x="146" y="209.8">If any queries contact :</text>
<text x="176.9" y="209.8">@nihva.com</text>
</g>
</svg>
